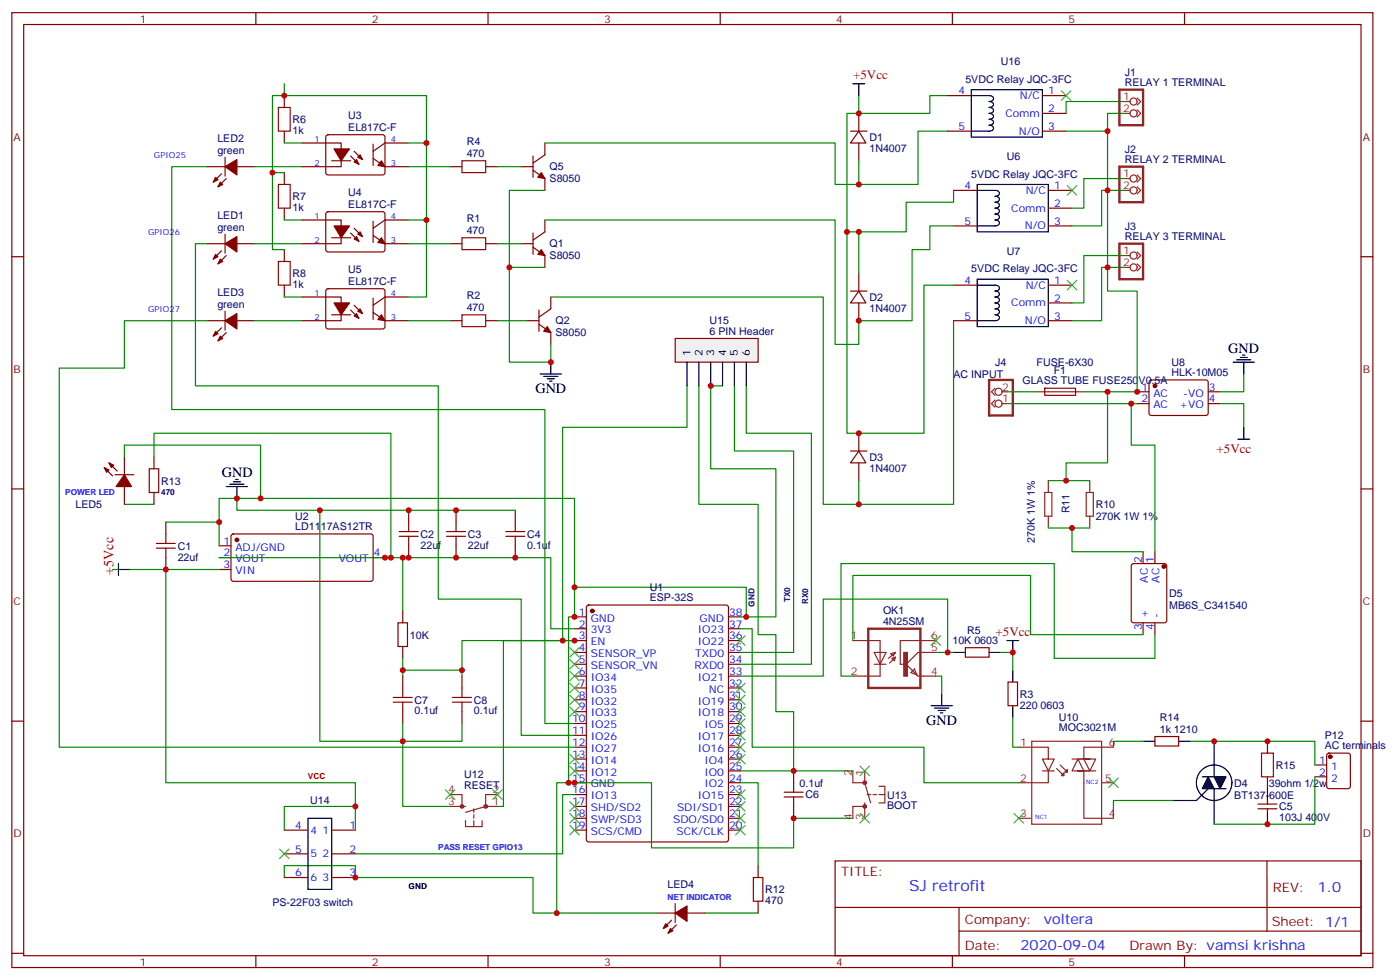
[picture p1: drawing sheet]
<svg xmlns="http://www.w3.org/2000/svg" width="417mm" height="292mm" viewBox="0 0 417 292" stroke-linecap="round" stroke-linejoin="round" font-family="sans-serif">
<g fill="none" stroke="#870000" stroke-width=".35">
<path d="M3.5 3.8h405.4v284.3h-405.4zM7.1 7.3h398.2v277.3h-398.2zM76.2 3.8v3.5M145.3 3.8v3.5M214.5 3.8v3.5M283.6 3.8v3.5M352.8 3.8v3.5M84.7 28.5v3.5M84.7 39.1v3.5M253.3 39.1h4.9M255.8 39.1l2.1 3.5h-4.6zM255.8 33.8v5.3"/>
<path d="M61.7 49.6h5.3M66 51.8l-2.5 2.4M67 46.8v5.7M67.4 53.2l-2.5 2.4M70.6 49.6h5.2M84.7 51.4v3.5M90 42.6h11.6v7h-11.6M97.2 40.3l.5-.2 16.5 .1 .5 .6-.1 10.9-.7 .4-16.5-.1-.4-.6v-10.6zM98.8 47.9h5.6M104.4 46.5l2.5 2.4M105.5 45l2.4 2.5M111.1 47.2l3.6 2.4h7"/>
<path d="M111.1 42.9v6.4M121.7 42.6h-7l-3.6 2.4M134.1 49.6h3.5M144.6 49.6h3.6M155.2 49.6h3.5M158.7 50.7l3.6 2.5v3.5M158.7 46.5v6.3M162.3 42.6v3.5l-3.6 2.5M255.8 42.6v5.3M3.5 76.4h3.6M61.7 72.6h5.3M66 74.7l-2.5 2.5"/>
<path d="M67 69.7v5.7M67.4 76.1l-2.5 2.5M70.6 72.6h5.2M84.7 62v3.5M84.7 74.3v3.6M90 65.5h11.6v7.1h-11.6M97.2 63.2l.5-.2 16.5 .1 .5 .6-.1 10.9-.7 .4h-16.5l-.4-.7v-10.6zM98.8 70.8h5.6M104.4 69.4l2.5 2.5M105.5 68l2.4 2.4M111.1 70.1l3.6 2.5h7M111.1 65.9v6.3"/>
<path d="M121.7 65.5h-7l-3.6 2.5M134.1 72.6h3.5M144.6 72.6h3.6M155.2 72.6h3.5M158.7 73.6l3.6 2.5v3.5M158.7 69.4v6.3M162.3 65.5v3.5l-3.6 2.5M405.3 76.4h3.6M61.7 95.5h5.3M66 97.6l-2.5 2.5M67 92.7v5.6M67.4 99l-2.5 2.5"/>
<path d="M70.6 95.5h5.2M84.7 84.9v3.5M90 88.4h11.6v7.1h-11.6M97.2 86.2l.5-.2h16.5l.5 .7-.1 10.8-.7 .5-16.5-.1-.4-.6v-10.6zM98.8 93.7h5.6M104.4 92.3l2.5 2.5M105.5 90.9l2.4 2.5M111.1 93l3.6 2.5h7M111.1 88.8v6.3M121.7 88.4h-7l-3.6 2.5M134.1 95.5h3.5M144.6 95.5h3.6"/>
<path d="M157 95.5h3.5M160.5 96.6l3.5 2.4v3.6M160.5 92.3v6.4M164 88.4v3.6l-3.5 2.4M253.3 86.7h4.9M255.8 86.7l2.1 3.5h-4.6zM255.8 81.4v5.3M255.8 90.2v5.3M338.7 116.7h3.5M342.4 113.3l.5-.2 16.5 .1 .4 .6v9.5l-.7 .4h-16.5l-.4-.7v-9.2zM359.8 116.7h3.6M44.4 139.6h2.9v7h-2.9z"/>
<path d="M45.9 136.1v3.5M253.3 134.3h4.9M255.8 134.3l2.1 3.5h-4.6zM255.8 129v5.3M255.8 137.8v5.3M338.7 120.2h3.5M359.8 120.2h3.6M3.5 145.6h3.6M45.9 146.6v3.6M49.4 155.5v6.3M69 159.2l.5-.2 41.2 .1 .4 .6v13l-.7 .4-41.2-.1-.4-.6v-12.7zM118.9 158.3h5.6"/>
<path d="M118.9 159.7h5.6M121.7 151.9v6.4M121.7 159.7v6.4M133 158.3h5.6M133 159.7h5.6M135.8 151.9v6.4M135.8 159.7v6.4M150.6 158.3h5.7M150.6 159.7h5.7M153.5 151.9v6.4M153.5 159.7v6.4M405.3 145.6h3.6"/>
<path d="M46.6 163.2h5.6M46.6 161.8h5.6M49.4 163.2v6.4M65.3 162.5h3.5M65.3 166.1h3.5M65.3 169.6h3.5M111.1 166.1h3.6M118.5 185.5h2.9v7h-2.9zM119.9 181.9v3.6M119.9 192.5v3.5M171.1 183.7h3.5M171.1 187.2h3.5"/>
<path d="M171.1 190.7h3.5M171.1 194.3h3.5M171.1 197.8h3.5M174.9 180.4l.4-.2h41l.6 .4 .1 69.4-.5 .7h-41.2l-.6-.4-.1-69.4zM217 183.7h3.5M217 187.2h3.5M217 190.7h3.5M217 194.3h3.5M217 197.8h3.5M3.5 214.7h3.6M117.1 207.7h5.7M117.1 209.1h5.7"/>
<path d="M119.9 201.3v6.4M119.9 209.1v6.3M134.8 207.7h5.6M134.8 209.1h5.6M137.6 201.3v6.4M137.6 209.1v6.3M171.1 201.3h3.5M171.1 204.9h3.5M171.1 208.4h3.5M171.1 211.9h3.5M171.1 215.4h3.5M171.1 219h3.5"/>
<path d="M217 201.3h3.5M217 204.9h3.5M217 208.4h3.5M217 211.9h3.5M217 215.4h3.5M217 219h3.5M405.3 214.7h3.6M171.1 222.5h3.5M171.1 226h3.5M171.1 229.6h3.5M171.1 233.1h3.5M171.1 236.6h3.5"/>
<path d="M217 222.5h3.5M217 226h3.5M217 229.6h3.5M217 233.1h3.5M217 236.6h3.5M233.5 235.9h5.7M233.5 237.3h5.7M236.4 229.6v6.3M236.4 237.3v6.4M84.7 247.2h7M84.7 254.2h7M98.8 247.2h7"/>
<path d="M98.8 254.2h7M171.1 240.1h3.5M171.1 243.7h3.5M171.1 247.2h3.5M217 240.1h3.5M217 243.7h3.5M217 247.2h3.5M225.8 257.8v3.5M248.7 256.4h156.6v28.2h-156.6zM377.3 256.4v20.9M84.7 261.3h7M98.8 261.3h7"/>
<path d="M195.8 271.9h5.3M200 274l-2.4 2.5M201.1 269.1v5.6M201.4 275.4l-2.4 2.5M204.6 271.9h5.3M224.4 261.3h2.8v7.1h-2.8zM225.8 268.4v3.5M248.7 270.2h156.5M285.6 277.3h119.6M285.6 270.2v14.1M3.5 283.9h3.6M76.2 284.6v3.5"/>
<path d="M145.3 284.6v3.5M214.5 284.6v3.5M283.6 284.6v3.5M352.8 284.6v3.5M405.3 283.9h3.6"/>
</g>
<g fill="none" stroke="#008700" stroke-width=".35">
<path d="M84.7 24.9v3.6h-3.6v22.9M84.7 28.5h42.3v14.1M255.8 28.5v5.3h21.1v-5.3h5.3M282.2 39.1h-8.8v15.8h-17.6v-7M329.8 39.1v40.5M61.7 49.6h-10.5v72.4h111.1v93.4h8.8M75.8 49.6h14.2M84.7 51.4h-3.6v22.9h3.6M84.7 42.6h5.3M121.7 42.6h5.3v22.9M121.7 49.6h12.4M148.2 49.6h7"/>
<path d="M162.3 56.7h-10.6v22.9M162.3 42.6h86.4v12.3h7.1M61.7 72.6h-3.5v42.3h72.3v63.5h24.7v40.6h15.9M75.8 72.6h14.2M84.7 65.5h5.3M121.7 65.5h5.3v22.9h-5.3M121.7 72.6h12.4M148.2 72.6h7M162.3 79.6h-10.6v28.2h12.3v-5.2M162.3 65.5h86.4v37.1h7.1v-7.1M75.8 95.5h14.2M84.7 88.4h5.3"/>
<path d="M121.7 95.5h12.4M148.2 95.5h8.8M164 88.4h81.2v61.8h10.6M284 95.5v54.7h-28.2v-7.1M204.6 114.9v12.3h-37v63.5M208.1 114.9v35.3h17.7v38.8h5.3v22.9h5.3v17.7M215.2 114.9h-3.5v24.7h19.4v44.1h-10.6M218.7 114.9v19.4h17.7v60h-15.9M222.2 114.9v14.1h19.5v68.8h-21.2M370.4 111.4v5.3h-7M37 136.1v-3.6h40.6v15.9M45.9 136.1v-7.1h70.5v37.1"/>
<path d="M299.9 120.2h38.8M363.4 120.2h7v7M37 150.2h8.9M49.4 155.5h15.9v-7.1h105.8v35.3h-1.8v49.4M70.6 148.4v3.5h82.9M95.2 151.9v68.8h42.4v-5.3M33.5 169.6h1.8M38.8 169.6h26.5M49.4 169.6v63.5h56.4v14.1M105.8 166.1h58.2v21.1h7.1M119.9 166.1v15.8M171.1 174.9h51.1v8.8"/>
<path d="M119.9 196v5.3M119.9 199.6h17.7M119.9 215.4v24.7h14.2M137.6 201.3v-10.6h33.5h-21.2v49.4h-1.7M220.5 229.6h33.5M220.5 233.1h5.3v24.7M105.8 240.1h-21.1v7.1M254 243.7h-17.6v8.8h-42.4v-19.4h-28.2v38.8h30M84.7 261.3v-3.5h21.1v3.5h52.9v10.6h7.1M209.9 271.9h15.9"/>
</g>
<g fill="none" stroke="#8c2424" stroke-width=".71">
<path d="M333.4 26.7h7v10.6h-7zM333.4 49.6h7v10.6h-7zM333.4 72.6h7v10.5h-7zM294.6 113.1h7v10.6h-7z"/>
<circle cx="257.5" cy="233.1" r=".35"/>
<circle cx="137.6" cy="240.1" r=".35"/>
<circle cx="144.6" cy="240.1" r=".35"/>
<circle cx="257.5" cy="240.1" r=".35"/>
</g>
<g fill="none" stroke="#8c2424" stroke-width=".35">
<path d="M335.1 30.2h1.4M335.1 33.8h1.4M338.7 29.2l1 1-1 1.1M338.7 32.7l1 1.1-1 1M335.1 53.2h1.4M335.1 56.7h1.4M338.7 52.1l1 1.1-1 1M338.7 55.6l1 1.1-1 1M335.1 76.1h1.4M335.1 79.6h1.4M338.7 75l1 1.1-1 1.1M338.7 78.6l1 1-1 1.1"/>
<path d="M296.3 119.1l-1 1.1 1 1M296.3 115.6l-1 1.1 1 1M298.4 116.7h1.5M298.4 120.2h1.5M134.1 236.6h3.5v3.5M148.2 236.6h-3.6v3.5M254 229.6v3.5h3.5M257.5 229.6v3.5M257.5 239.1v4.6M257.5 233.1l1.8 6M258.2 236.6h1.1M260 236.6h1.1"/>
<path d="M261.8 236.6h1.7M261.8 234.1h1.7v5h-1.7M134.1 240.1h4.5M138.6 244.4v1.7h5v-1.7M141.1 240.8v1.1M141.1 242.6v1.1M141.1 244.4v1.7M144.6 240.1h3.6M144.6 240.1l-6 1.8M257.5 240.1h-3.5v3.6"/>
<circle cx="337.6" cy="33.8" r="1.06"/>
<circle cx="337.6" cy="30.2" r="1.06"/>
<circle cx="337.6" cy="56.7" r="1.06"/>
<circle cx="337.6" cy="53.2" r="1.06"/>
<circle cx="337.6" cy="79.6" r="1.06"/>
<circle cx="337.6" cy="76.1" r="1.06"/>
<circle cx="297.4" cy="116.7" r="1.06"/>
<circle cx="297.4" cy="120.2" r="1.06"/>
</g>
<g fill="none" stroke="#000" stroke-width=".35">
<path d="M254 24.9h3.5M255.8 24.9v3.6M160.9 111.4h6.3M161.9 112.1h4.3M163 112.8h2.1M163.7 113.5h.7M164 107.8v3.6M367.2 107.8h6.4M368.3 107.1h4.2M369.4 106.4h2.1M370.1 105.7h.7M370.4 107.8v3.6"/>
<path d="M368.7 130.8h3.5M370.4 127.2v3.6M67.4 144.9h6.3M68.4 144.2h4.3M69.5 143.5h2.1M70.2 142.8h.7M70.6 144.9v3.5M35.3 169.6h3.5M35.3 167.8v3.5M91.7 243.7h7.1v21.1h-7.1z"/>
</g>
<g fill="#870000" stroke="#870000" stroke-width=".35">
<path d="M198.3 275.1l.7 .7-1.4 .7z"/>
<path d="M199.7 276.5l.7 .7-1.4 .7z"/>
<path d="M201.1 271.9l3.5-2.1v4.6z"/>
<path d="M161.2 74.3l1.1 1.8-2.1-.4z"/>
<path d="M163 97.3l1 1.7-2.1-.3z"/>
<path d="M161.2 51.4l1.1 1.8-2.1-.4z"/>
<path d="M113.6 47.9l1.1 1.7-2.2-.3z"/>
<path d="M105.5 48.2l.7-.7 .7 1.4z"/>
<path d="M106.5 46.8l.7-.7 .7 1.4z"/>
<path d="M99.5 44.3h4.6l-2.5 3.6z"/>
<path d="M113.6 70.8l1.1 1.8-2.2-.4z"/>
<path d="M106.2 70.4l.7 1.5-1.4-.7z"/>
<path d="M106.5 69.7l.7-.7 .7 1.4z"/>
<path d="M99.5 67.3h4.6l-2.5 3.5z"/>
<path d="M113.6 93.7l1.1 1.8-2.2-.4z"/>
<path d="M105.5 94.1l.7-.7 .7 1.4z"/>
<path d="M106.5 92.7l.7-.7 .7 1.4z"/>
<path d="M99.5 90.2h4.6l-2.5 3.5z"/>
<path d="M64.2 75.7l.7 .7-1.4 .8z"/>
<path d="M65.6 77.2l.7 .7-1.4 .7z"/>
<path d="M67 72.6l3.6-2.2v4.6z"/>
<path d="M64.2 52.8l.7 .7-1.4 .7z"/>
<path d="M65.6 54.2l.7 .7-1.4 .7z"/>
<path d="M67 49.6l3.6-2.1v4.6z"/>
<path d="M64.2 98.7l.7 .7-1.4 .7z"/>
<path d="M65.6 100.1l.7 .7-1.4 .7z"/>
<path d="M67 95.5l3.6-2.1v4.6z"/>
<circle cx="344" cy="114.9" r=".53"/>
<circle cx="176.4" cy="181.9" r=".53"/>
<circle cx="70.6" cy="160.8" r=".53"/>
</g>
<path d="M82.9 32h3.5v7.1h-3.5zM82.9 54.9h3.5v7.1h-3.5zM137.6 47.9h7v3.5h-7zM82.9 77.9h3.5v7h-3.5zM137.6 70.8h7v3.5h-7zM137.6 93.7h7v3.6h-7z" fill="none" stroke="#a10000" stroke-width=".35"/>
<path d="M201.1 100.8h24.7v7h-24.7z" fill="#f0f0f0" stroke="#870000" stroke-width=".35"/>
<g fill="none" stroke="#000" stroke-width=".35">
<path d="M289.3 26.7h21.1v14.1h-21.1zM289.3 28.5h5.3l.6 .1 .7 .6-.3 .7-1 .3 .6 .1 .7 .6-.3 .7-1 .4 .6 .1 .7 .6-.3 .7-1 .4 .6 .1 .7 .6-.3 .7-1 .3 .6 .1 .7 .6-.3 .7-1 .4 1 .3 .3 .4-.3 .7-1 .4h-5.3M291 54.9h21.2v14.1h-21.2zM291 56.7l6 .1 .4 .2 .2 .8-.6 .6-.7 .1 .7 .1 .6 .5-.2 .8-1.1 .3 .7 .1 .6 .6-.2 .7-1.1 .4 .7 .1 .6 .6-.2 .7-1.1 .3 .7 .1 .6 .6-.2 .8-1.1 .3 1.1 .4 .2 .7-.2 .3-1.1 .4h-5.3M291 83.1h21.2v14.2h-21.2zM291 84.9l6 .1 .4 .3 .2 .7-.6 .6-.7 .1 .7 .1 .6 .6-.2 .7-1.1 .3 .7 .1 .6 .6-.2 .8-1.1 .3 .7 .1 .6 .6-.2 .7-1.1 .4 .7 .1 .6 .6-.2 .7-1.1 .3 1.1 .4 .2 .7-.2 .3-1.1 .4h-5.3M204.6 107.8v7.1M208.1 107.8v7.1M211.7 107.8v7.1M215.2 107.8v7.1M218.7 107.8v7.1M222.2 107.8v7.1"/>
<path d="M284 194.3h3.5M294.6 194.3h3.5M299.9 190.7h3.5M301.6 190.7v3.6M301.6 199.6v3.5M277.3 210.1h6.3M278.3 210.9h4.3M279.4 211.6h2.1M280.1 212.3h.7M280.5 206.6v3.5M301.6 210.1v3.6M340.4 220.7h3.6"/>
<path d="M351 220.7h3.5M359.8 234.8l-3.5 3.6h-7.1M361.6 220.7v10.6h-3.5M365.1 234.8h-3.5v10.6M377.5 234.8v3.6M377.5 241.9v3.5"/>
<circle cx="361.6" cy="233.1" r="5.3"/>
</g>
<g fill="none" stroke="#870000" stroke-width=".35">
<path d="M282.2 28.5h7.1M282.2 39.1h7.1M310.4 28.5h7.1M310.4 33.8h7.1M310.4 39.1h7.1M284 56.7h7M312.2 56.7h7.1M284 67.3h7M312.2 62h7.1M312.2 67.3h7.1M284 84.9h7M284 95.5h7"/>
<path d="M312.2 84.9h7.1M312.2 90.2h7.1M312.2 95.5h7.1M311.2 115.6h9.1v2.1h-9.1zM31 139.2l2.5 2.5M32.5 137.8l2.4 2.5M37 136.1v5.3M34.2 141.4h5.7M37 144.9v5.3M337.1 168l.5-.2h9.2l.6 .4 .1 16.5-.5 .7-9.4 .1-.6-.5-.1-16.5zM340.4 164.3v3.5M344 164.3v3.5"/>
<path d="M287.5 192.9h7.1v2.8h-7.1zM340.4 185.5v3.5M344 185.5v3.5M300.2 203.1h2.8v7h-2.8zM344 219.3h7v2.8h-7zM374.6 239.4h5.7M377.5 220.7v3.6M377.5 231.3v3.5M377.5 238.4v1M391.6 227.8h3.5M391.6 231.3h3.5M395.3 224.5l.5-.2h5.7l.6 .4 .1 9.4-.5 .7h-5.9l-.6-.4-.1-9.4z"/>
<path d="M374.6 240.8h5.7M377.5 240.8v1.1"/>
</g>
<g fill="none" stroke="#008700" stroke-width=".35">
<path d="M255.8 33.8h-3.6v35.2h3.6M335.1 30.2h-17.6v3.6M335.1 33.8h-5.3v5.3h-12.3M284 56.7v3.5h-14.1v8.8h-14.1v12.4M335.1 53.2h-12.3v8.8h-3.5M335.1 56.7h-7v10.6h-8.8M252.2 69v60h23v-44.1h8.8M284 67.3h-7.1v7h-5.3v21.2h-15.8M329.8 79.6v7.1h8.9v30h-15.9M335.1 76.1h-12.3v14.1h-3.5M335.1 79.6h-7v15.9h-8.8M61.7 95.5h-24.7v14.1h-19.4v112.9h153.5"/>
<path d="M299.9 116.7h8.8M329.8 116.7v21.1h-12.3v5.3M336.9 120.2v12.3h7.1v31.8M65.3 155.5v7M312.2 157.2h12.4M312.2 143.1h12.4M319.3 157.2v7.1h21.1M65.3 166.1h40.5M220.5 187.2h3.5v35.3h51.2v10.6h28.2M278.7 194.3h5.3M282.2 194.3v-15.9h-37v22.9h-24.7M298.1 194.3h3.5v5.3"/>
<path d="M340.4 189h-33.5v-17.7h-52.9v19.4M344 189v7h-30v-28.2h-63.5v33.5h3.5M278.7 201.3h1.8v5.3M301.6 213.7v8.8h1.8M171.1 236.6h-3.5v17.6h-61.8M340.4 220.7h-8.8v1.8M349.2 238.4h-17.6v5.3M354.5 220.7h37.1v7.1M391.6 231.3v14.1h-30"/>
</g>
<g fill="#870000" stroke="#870000" stroke-width=".35">
<path d="M32.5 137.8l1.4 .7-.7 .7z"/>
<path d="M31 139.2l1.5 .7-.8 .8z"/>
<path d="M37 141.4l2.2 3.5h-4.6z"/>
<circle cx="396.2" cy="225.3" r=".53"/>
<circle cx="346.6" cy="168.7" r=".53"/>
</g>
<g fill="none" stroke="#8c2424" stroke-width=".35">
<path d="M308.7 116.7h14.1M311.1 146.6h2.2v7.1h-2.2zM312.2 143.1v3.5M312.2 153.7v3.5M323.5 146.6h2.1v7.1h-2.1zM324.6 143.1v3.5M324.6 153.7v3.5M254 190.7h8.1v10.6h-8.1M260.3 197.8h3.6M260.3 194.3h3.6l-1.8 3.5zM265.3 194.6l1.4-.3-.7 1zM265.6 196l1.1-.3-.4 1z"/>
<path d="M266.7 195.7l-1.8 1.7M266.7 194.3l-2.1 1.7M272.3 199.2l.7 1.8-1.7-.7zM278.7 190.7h-10.6v7.1h1.4M278.7 194.3h-5.3l-3.5 3.5 3.5 3.5h5.3M303.4 222.5h3.5M303.4 233.1h3.5M307.3 220.7h20.8v24.7h-20.8zM307.3 222.5h4.9v3.5h-1.8l1.8 3.6 1.8-3.6h-1.8M310.4 229.6h3.6M312.2 229.6v3.5h-4.9M314.7 228.8l2.1 2.2v-.7v.7h-.7l.7-.7"/>
<path d="M315.7 227.8l2.2 2.1v-.7v.7h-.8l.8-.7M321 226h3.6h-1.8l1.8 3.6 1.7-3.6h-1.7M321 229.6h-1.7l1.7-3.6 1.8 3.6h-1.8h3.6M326.3 229.6h-3.5v14.1h8.8M328.1 233.1h3.5M331.6 222.5h-8.8v3.5h-3.5M303.4 243.7h3.5"/>
</g>
<path d="M375.7 224.3h3.5v7h-3.5z" fill="none" stroke="#a10000" stroke-width=".35"/>
<path d="M361.6 231.3h3.5l-1.7 3.5zM359.8 231.3l1.8 3.5h-3.5z" fill="#000" stroke="#000" stroke-width=".35"/>
<path d="M258.6 187.2h15.5v17.7h-15.5z" fill="none" stroke="#8c2424" stroke-width=".71"/>
<path d="M269.2 194.3h1v7h-1z" fill="#8c2424" stroke="#8c2424" stroke-width=".35"/>
<g fill="none" stroke="#3c3" stroke-width=".35">
<path d="M316.1 27.1l2.8 2.8M318.9 27.1l-2.8 2.8M317.9 55.3l2.8 2.8M320.7 55.3l-2.8 2.8M317.9 83.5l2.8 2.8M320.7 83.5l-2.8 2.8M169.7 192.9l2.8 2.8M169.7 196.4l2.8 2.8M169.7 199.9l2.8 2.8M172.5 192.9l-2.8 2.8M172.5 196.4l-2.8 2.8M172.5 199.9l-2.8 2.8"/>
<path d="M219.1 189.3l2.8 2.9M221.9 189.3l-2.8 2.9M277.3 189.3l2.8 2.9M280.1 189.3l-2.8 2.9M169.7 203.4l2.8 2.9M169.7 207l2.8 2.8M169.7 210.5l2.8 2.8M172.5 203.4l-2.8 2.9M172.5 207l-2.8 2.8M172.5 210.5l-2.8 2.8M219.1 217.6l2.8 2.8M219.1 214l2.8 2.9"/>
<path d="M219.1 210.5l2.8 2.8M219.1 207l2.8 2.8M219.1 203.4l2.8 2.9M221.9 217.6l-2.8 2.8M221.9 214l-2.8 2.9M221.9 210.5l-2.8 2.8M221.9 207l-2.8 2.8M221.9 203.4l-2.8 2.9M132.6 235.2l2.9 2.8M135.5 235.2l-2.9 2.8M146.8 235.2l2.8 2.8M149.6 235.2l-2.8 2.8"/>
<path d="M169.7 224.6l2.8 2.8M169.7 228.1l2.8 2.9M169.7 238.7l2.8 2.8M172.5 224.6l-2.8 2.8M172.5 228.1l-2.8 2.9M172.5 238.7l-2.8 2.8M219.1 238.7l2.8 2.8M219.1 221.1l2.8 2.8M219.1 235.2l2.8 2.8M219.1 224.6l2.8 2.8M221.9 238.7l-2.8 2.8M221.9 221.1l-2.8 2.8"/>
<path d="M221.9 235.2l-2.8 2.8M221.9 224.6l-2.8 2.8M256.1 228.1l2.8 2.9M258.9 228.1l-2.8 2.9M330.2 231.7l2.8 2.8M333 231.7l-2.8 2.8M83.3 252.8l2.8 2.9M86.1 252.8l-2.8 2.9M169.7 242.3l2.8 2.8M169.7 245.8l2.8 2.8M172.5 242.3l-2.8 2.8M172.5 245.8l-2.8 2.8"/>
<path d="M219.1 245.8l2.8 2.8M219.1 242.3l2.8 2.8M221.9 245.8l-2.8 2.8M221.9 242.3l-2.8 2.8M256.1 242.3l2.8 2.8M258.9 242.3l-2.8 2.8M302 242.3l2.8 2.8M304.8 242.3l-2.8 2.8"/>
</g>
<g fill="#c00">
<circle cx="222.3" cy="183.7" r=".88"/>
<circle cx="171.1" cy="174.9" r=".88"/>
<circle cx="171.1" cy="183.7" r=".88"/>
<circle cx="169.3" cy="233.1" r=".88"/>
<circle cx="338.7" cy="116.7" r=".88"/>
<circle cx="329.8" cy="79.6" r=".88"/>
<circle cx="105.8" cy="261.3" r=".88"/>
<circle cx="116.4" cy="166.1" r=".88"/>
<circle cx="167.6" cy="190.7" r=".88"/>
<circle cx="236.4" cy="229.6" r=".88"/>
<circle cx="165.8" cy="271.9" r=".88"/>
<circle cx="255.8" cy="95.5" r=".88"/>
<circle cx="255.8" cy="69" r=".88"/>
<circle cx="171.1" cy="190.7" r=".88"/>
<circle cx="171.1" cy="233.1" r=".88"/>
<circle cx="255.8" cy="33.8" r=".88"/>
<circle cx="127" cy="42.6" r=".88"/>
<circle cx="84.7" cy="28.5" r=".88"/>
<circle cx="236.4" cy="243.7" r=".88"/>
<circle cx="119.9" cy="220.7" r=".88"/>
<circle cx="119.9" cy="166.1" r=".88"/>
<circle cx="153.5" cy="166.1" r=".88"/>
<circle cx="135.8" cy="166.1" r=".88"/>
<circle cx="121.7" cy="166.1" r=".88"/>
<circle cx="49.4" cy="169.6" r=".88"/>
<circle cx="135.8" cy="151.9" r=".88"/>
<circle cx="121.7" cy="151.9" r=".88"/>
<circle cx="70.6" cy="148.4" r=".88"/>
<circle cx="95.3" cy="151.9" r=".88"/>
<circle cx="81.1" cy="51.4" r=".88"/>
<circle cx="127" cy="65.5" r=".88"/>
<circle cx="164" cy="107.8" r=".88"/>
<circle cx="151.7" cy="79.6" r=".88"/>
<circle cx="255.8" cy="54.9" r=".88"/>
<circle cx="255.8" cy="150.2" r=".88"/>
<circle cx="119.9" cy="199.6" r=".88"/>
<circle cx="137.6" cy="199.6" r=".88"/>
<circle cx="77.6" cy="148.4" r=".88"/>
<circle cx="211.7" cy="114.9" r=".88"/>
<circle cx="252.2" cy="69" r=".88"/>
<circle cx="255.8" cy="129" r=".88"/>
<circle cx="65.3" cy="155.5" r=".88"/>
<circle cx="105.8" cy="240.1" r=".88"/>
<circle cx="329.8" cy="39.1" r=".88"/>
<circle cx="329.8" cy="56.7" r=".88"/>
<circle cx="377.5" cy="245.4" r=".88"/>
<circle cx="361.6" cy="220.7" r=".88"/>
<circle cx="377.5" cy="220.7" r=".88"/>
<circle cx="319.3" cy="157.2" r=".88"/>
<circle cx="329.8" cy="116.7" r=".88"/>
<circle cx="317.5" cy="143.1" r=".88"/>
<circle cx="336.9" cy="120.2" r=".88"/>
<circle cx="282.2" cy="194.3" r=".88"/>
<circle cx="114.7" cy="166.1" r=".88"/>
<circle cx="301.6" cy="194.3" r=".88"/>
</g>
<text font-size="4.6" fill="#00f" x="270.8" y="265.4">SJ retrofit</text>
<g font-size="4.2">
<text x="365.8" y="105.1">GND</text>
<text x="159.5" y="117">GND</text>
<text x="66.1" y="142">GND</text>
<text x="275.9" y="215.8">GND</text>
</g>
<text font-size="4.2" fill="#f00" x="33.8" y="171.3" transform="rotate(-90 33.8 171.3)">+5Vcc</text>
<g font-size="4.2" fill="#00f">
<text x="392.5" y="265.6">1.0</text>
<text x="310.9" y="275.2">voltera</text>
<text x="304" y="283">2020-09-04</text>
</g>
<g font-size="3.9" fill="#f00">
<text x="254.1" y="23.4">+5Vcc</text>
<text x="362.3" y="134.8">+5Vcc</text>
<text x="296.5" y="189.5">+5Vcc</text>
</g>
<g font-size="3.9" fill="#800">
<text x="250.5" y="260.9">TITLE:</text>
<text x="379.1" y="265.6">REV:</text>
<text x="287.4" y="275.1">Company:</text>
<text x="378.7" y="275.8">Sheet: 1/1</text>
<text x="287.4" y="282.8">Date:</text>
<text x="336.4" y="282.9">Drawn By: vamsi krishna</text>
</g>
<g font-size="3.2" fill="#800">
<text x="41.6" y="6.8">1</text>
<text x="110.8" y="6.8">2</text>
<text x="179.9" y="6.8">3</text>
<text x="249.1" y="6.8">4</text>
<text x="318.2" y="6.8">5</text>
<text x="4.1" y="41.9">A</text>
<text x="405.9" y="41.9">A</text>
<text x="4.1" y="111">B</text>
<text x="405.9" y="111">B</text>
<text x="4.1" y="180.2">C</text>
<text x="405.9" y="180.2">C</text>
<text x="4.1" y="249.3">D</text>
<text x="405.9" y="249.3">D</text>
<text x="41.6" y="287.6">1</text>
<text x="110.8" y="287.6">2</text>
<text x="179.9" y="287.6">3</text>
<text x="249.1" y="287.6">4</text>
<text x="318.2" y="287.6">5</text>
</g>
<g font-size="3.2" fill="#000080">
<text x="298.1" y="19.4">U16</text>
<text x="335" y="22.7">J1</text>
<text x="287.5" y="24.7">5VDC Relay JQC-3FC</text>
<text x="335" y="25.6">RELAY 1 TERMINAL</text>
<text x="103.7" y="35.5">U3</text>
<text x="87.1" y="39.8">1k</text>
<text x="87.1" y="36.7">R6</text>
<text x="103.7" y="39.1">EL817C-F</text>
<text x="64.7" y="45.8">green</text>
<text x="64.7" y="42.2">LED2</text>
<text x="139" y="46.8">470</text>
<text x="139" y="43.3">R4</text>
<text x="258.9" y="45.3">1N4007</text>
<text x="258.9" y="42.1">D1</text>
<text x="299.9" y="47.6">U6</text>
<text x="335" y="45.6">J2</text>
<text x="163.7" y="50.7">Q5</text>
<text x="289.3" y="52.9">5VDC Relay JQC-3FC</text>
<text x="335" y="48.6">RELAY 2 TERMINAL</text>
<text x="87.1" y="59.6">R7</text>
<text x="103.7" y="58.5">U4</text>
<text x="163.7" y="54.2">S8050</text>
<text x="64.7" y="65.2">LED1</text>
<text x="87.1" y="62.8">1k</text>
<text x="103.7" y="62">EL817C-F</text>
<text x="64.7" y="68.7">green</text>
<text x="139" y="69.7">470</text>
<text x="139" y="66.2">R1</text>
<text x="335" y="71.5">RELAY 3 TERMINAL</text>
<text x="335" y="68.6">J3</text>
<text x="163.7" y="77.2">S8050</text>
<text x="163.7" y="73.6">Q1</text>
<text x="299.9" y="75.8">U7</text>
<text x="87.1" y="82.6">R8</text>
<text x="103.7" y="81.4">U5</text>
<text x="289.3" y="81.1">5VDC Relay JQC-3FC</text>
<text x="64.7" y="88.1">LED3</text>
<text x="87.1" y="85.7">1k</text>
<text x="103.7" y="84.9">EL817C-F</text>
<text x="139" y="89.1">R2</text>
<text x="258.9" y="89.7">D2</text>
<text x="64.7" y="91.6">green</text>
<text x="139" y="92.7">470</text>
<text x="258.9" y="92.9">1N4007</text>
<text x="165.5" y="100.1">S8050</text>
<text x="165.5" y="96.6">Q2</text>
<text x="211.3" y="99.7">6 PIN Header</text>
<text x="211.3" y="96.6">U15</text>
<text x="284" y="112.6">AC INPUT</text>
<text x="296.4" y="108.9">J4</text>
<text x="308.7" y="109">FUSE-6X30</text>
<text x="313.8" y="111.4">F1</text>
<text x="348.9" y="112.1">HLK-10M05</text>
<text x="348.9" y="108.9">U8</text>
<text x="304.5" y="114.3">GLASS TUBE FUSE250V0.5A</text>
<text x="258.9" y="137.3">D3</text>
<text x="258.9" y="140.5">1N4007</text>
<text x="48" y="144.4">R13</text>
<text x="22.5" y="151.3">LED5</text>
<text x="87.9" y="154.7">U2</text>
<text x="318.5" y="152.9" transform="rotate(-90 318.5 152.9)">R11</text>
<text x="326.3" y="154.8">270K 1W 1%</text>
<text x="326.3" y="151.2">R10</text>
<text x="87.9" y="157.9">LD1117AS12TR</text>
<text x="125.2" y="160.3">C2</text>
<text x="139.4" y="160.3">C3</text>
<text x="157" y="160.1">C4</text>
<text x="308.2" y="161.6" transform="rotate(-90 308.2 161.6)">270K 1W 1%</text>
<text x="52.9" y="166.9">22uf</text>
<text x="52.9" y="163.8">C1</text>
<text x="125.2" y="163.4">22uf</text>
<text x="139.3" y="163.5">22uf</text>
<text x="157" y="163.6">0.1uf</text>
<text x="193.5" y="179.1">ESP-32S</text>
<text x="193.5" y="176">U1</text>
<text x="348.2" y="177.7">D5</text>
<text x="263" y="186">4N25SM</text>
<text x="263" y="182.7">OK1</text>
<text x="348.2" y="181.2">MB6S_C341540</text>
<text x="122.1" y="190.2">10K</text>
<text x="283.7" y="191.9">10K 0603</text>
<text x="288.1" y="188.6">R5</text>
<text x="123.5" y="209.6">C7</text>
<text x="141.1" y="209.6">C8</text>
<text x="303.7" y="207.7">R3</text>
<text x="123.5" y="212.5">0.1uf</text>
<text x="141.1" y="212.7">0.1uf</text>
<text x="303.7" y="211">220 0603</text>
<text x="315.4" y="214.6">U10</text>
<text x="345.4" y="214.8">R14</text>
<text x="315.4" y="217.8">MOC3021M</text>
<text x="345.4" y="218.3">1k 1210</text>
<text x="394.6" y="220">P12</text>
<text x="394.6" y="223.2">AC terminals</text>
<text x="138.2" y="231.6">U12</text>
<text x="379.9" y="228.9">R15</text>
<text x="92.4" y="239.4">U14</text>
<text x="138.2" y="234.8">RESET</text>
<text x="238.1" y="234.3">0.1uf</text>
<text x="239.9" y="237.7">C6</text>
<text x="264.2" y="237.8">U13</text>
<text x="367.6" y="237.9">BT137-600E</text>
<text x="367.6" y="234.3">D4</text>
<text x="377.9" y="234.2">39ohm 1/2w</text>
<text x="264.2" y="241">BOOT</text>
<text x="381" y="244.5">103J 400V</text>
<text x="381" y="241.3">C5</text>
<text x="81.1" y="269.9">PS-22F03 switch</text>
<text x="198.8" y="264.5">LED4</text>
<text x="227.9" y="269.1">470</text>
<text x="227.9" y="266">R12</text>
</g>
<g font-size="3.2" fill="#00f">
<text x="285.5" y="28.1">4</text>
<text x="303.7" y="29.5">N/C</text>
<text x="312.2" y="28.1">1</text>
<text x="299.4" y="34.8">Comm</text>
<text x="312.2" y="33.4">2</text>
<text x="285.5" y="38.7">5</text>
<text x="303.4" y="40.1">N/O</text>
<text x="312.2" y="38.7">3</text>
<text x="287.3" y="56.3">4</text>
<text x="305.5" y="57.7">N/C</text>
<text x="314" y="56.3">1</text>
<text x="301.2" y="63">Comm</text>
<text x="314" y="61.6">2</text>
<text x="287.3" y="66.9">5</text>
<text x="305.2" y="68.3">N/O</text>
<text x="314" y="66.9">3</text>
<text x="287.3" y="84.6">4</text>
<text x="305.5" y="86">N/C</text>
<text x="314" y="84.6">1</text>
<text x="314" y="89.9">2</text>
<text x="287.3" y="95.1">5</text>
<text x="301.2" y="91.3">Comm</text>
<text x="314" y="95.1">3</text>
<text x="305.2" y="96.6">N/O</text>
<text x="340" y="116.3">1</text>
<text x="340" y="119.8">2</text>
<text x="343.5" y="118.1">AC</text>
<text x="352.4" y="118.1">-VO</text>
<text x="360" y="116.3">3</text>
<text x="360" y="119.8">4</text>
<text x="343.5" y="121.6">AC</text>
<text x="351.3" y="121.6">+VO</text>
<text x="66.6" y="162.2">1</text>
<text x="66.6" y="165.7">2</text>
<text x="70.1" y="163.9">ADJ/GND</text>
<text x="70.1" y="167.5">VOUT</text>
<text x="100.9" y="167.5">VOUT</text>
<text x="111.3" y="165.7">4</text>
<text x="340.1" y="167.6" transform="rotate(-90 340.1 167.6)">2</text>
<text x="343.6" y="167.6" transform="rotate(-90 343.6 167.6)">1</text>
<text x="66.6" y="169.2">3</text>
<text x="70.1" y="171">VIN</text>
<text x="341.8" y="173.5" transform="rotate(-90 341.8 173.5)">AC</text>
<text x="345.4" y="173.5" transform="rotate(-90 345.4 173.5)">AC</text>
<text x="172.4" y="183.3">1</text>
<text x="175.9" y="185.1">GND</text>
<text x="208.4" y="185.1">GND</text>
<text x="217.1" y="183.3">38</text>
<text x="341.8" y="184.1" transform="rotate(-90 341.8 184.1)">+</text>
<text x="345.4" y="184.1" transform="rotate(-90 345.4 184.1)">-</text>
<text x="172.4" y="186.9">2</text>
<text x="172.4" y="190.4">3</text>
<text x="175.9" y="188.6">3V3</text>
<text x="207.8" y="188.6">IO23</text>
<text x="217.1" y="190.4">36</text>
<text x="217.1" y="186.9">37</text>
<text x="340.1" y="187.6" transform="rotate(-90 340.1 187.6)">3</text>
<text x="343.6" y="187.6" transform="rotate(-90 343.6 187.6)">4</text>
<text x="172.4" y="193.9">4</text>
<text x="172.4" y="197.4">5</text>
<text x="175.9" y="192.2">EN</text>
<text x="175.9" y="195.7">SENSOR_VP</text>
<text x="207.1" y="195.7">TXD0</text>
<text x="207.8" y="192.2">IO22</text>
<text x="217.1" y="197.4">34</text>
<text x="217.1" y="193.9">35</text>
<text x="172.4" y="201">6</text>
<text x="175.9" y="199.2">SENSOR_VN</text>
<text x="175.9" y="202.7">IO34</text>
<text x="206.8" y="199.2">RXD0</text>
<text x="207.8" y="202.7">IO21</text>
<text x="217.1" y="201">33</text>
<text x="172.4" y="204.5">7</text>
<text x="172.4" y="208">8</text>
<text x="175.9" y="206.3">IO35</text>
<text x="175.9" y="209.8">IO32</text>
<text x="207.8" y="209.8">IO19</text>
<text x="211.1" y="206.3">NC</text>
<text x="217.1" y="208">31</text>
<text x="217.1" y="204.5">32</text>
<text x="170.4" y="215.1">10</text>
<text x="172.4" y="211.6">9</text>
<text x="175.9" y="213.3">IO33</text>
<text x="207.8" y="213.3">IO18</text>
<text x="217.1" y="215.1">29</text>
<text x="217.1" y="211.6">30</text>
<text x="170.4" y="218.6">11</text>
<text x="175.9" y="216.9">IO25</text>
<text x="175.9" y="220.4">IO26</text>
<text x="207.8" y="220.4">IO17</text>
<text x="209.8" y="216.9">IO5</text>
<text x="217.1" y="218.6">28</text>
<text x="170.4" y="222.1">12</text>
<text x="170.4" y="225.7">13</text>
<text x="175.9" y="223.9">IO27</text>
<text x="175.9" y="227.4">IO14</text>
<text x="207.8" y="223.9">IO16</text>
<text x="209.8" y="227.4">IO4</text>
<text x="217.1" y="225.7">26</text>
<text x="217.1" y="222.1">27</text>
<text x="392.9" y="227.4">1</text>
<text x="170.4" y="229.2">14</text>
<text x="170.4" y="232.7">15</text>
<text x="175.9" y="231">IO12</text>
<text x="209.8" y="231">IO0</text>
<text x="217.1" y="232.7">24</text>
<text x="217.1" y="229.2">25</text>
<text x="392.9" y="231">2</text>
<text x="396.4" y="229.2">1</text>
<text x="396.4" y="232.7">2</text>
<text x="170.4" y="236.3">16</text>
<text x="170.4" y="239.8">17</text>
<text x="175.9" y="234.5">GND</text>
<text x="175.9" y="238">IO13</text>
<text x="207.8" y="238">IO15</text>
<text x="209.8" y="234.5">IO2</text>
<text x="217.1" y="239.8">22</text>
<text x="217.1" y="236.3">23</text>
<text x="170.4" y="243.3">18</text>
<text x="175.9" y="241.5">SHD/SD2</text>
<text x="175.9" y="245.1">SWP/SD3</text>
<text x="200.5" y="245.1">SDO/SD0</text>
<text x="201.6" y="241.5">SDI/SD1</text>
<text x="217.1" y="243.3">21</text>
<text x="87.9" y="246.8">4</text>
<text x="92.4" y="248.2">4</text>
<text x="96.1" y="248.2">1</text>
<text x="104.1" y="246.8">1</text>
<text x="170.4" y="246.8">19</text>
<text x="175.9" y="248.6">SCS/CMD</text>
<text x="201.5" y="248.6">SCK/CLK</text>
<text x="217.1" y="246.8">20</text>
<text x="87.9" y="253.9">5</text>
<text x="92.4" y="255.3">5</text>
<text x="96.1" y="255.3">2</text>
<text x="104.1" y="253.9">2</text>
<text x="87.9" y="260.9">6</text>
<text x="92.4" y="262.4">6</text>
<text x="96.1" y="262.4">3</text>
<text x="104.1" y="260.9">3</text>
</g>
<g font-size="3.2" fill="#8d2323">
<text x="334.5" y="29.9">1</text>
<text x="334.5" y="33.4">2</text>
<text x="334.5" y="52.8">1</text>
<text x="334.5" y="56.3">2</text>
<text x="334.5" y="75.7">1</text>
<text x="334.5" y="79.3">2</text>
<text x="298.4" y="119.8">1</text>
<text x="298.4" y="116.3">2</text>
<text x="253.4" y="190.4">1</text>
<text x="277.3" y="190.4">6</text>
<text x="277.3" y="193.9">5</text>
<text x="253.4" y="201">2</text>
<text x="277.3" y="201">4</text>
<text x="303.8" y="222.1">1</text>
<text x="330.2" y="222.1">6</text>
<text x="253.6" y="231" transform="rotate(-90 253.6 231)">2</text>
<text x="257.2" y="231" transform="rotate(-90 257.2 231)">1</text>
<text x="303.8" y="232.7">2</text>
<text x="329.1" y="232.7">5</text>
<text x="133.5" y="239.8">3</text>
<text x="133.5" y="236.3">4</text>
<text x="146.8" y="239.8">1</text>
<text x="146.8" y="236.3">2</text>
<text x="253.6" y="244.3" transform="rotate(-90 253.6 244.3)">4</text>
<text x="257.2" y="244.3" transform="rotate(-90 257.2 244.3)">3</text>
<text x="303.8" y="243.3">3</text>
<text x="330.2" y="243.3">4</text>
</g>
<g font-size="3.2">
<text x="205.7" y="106.1" transform="rotate(-90 205.7 106.1)">1</text>
<text x="209.2" y="106.1" transform="rotate(-90 209.2 106.1)">2</text>
<text x="212.7" y="106.1" transform="rotate(-90 212.7 106.1)">3</text>
<text x="216.3" y="106.1" transform="rotate(-90 216.3 106.1)">4</text>
<text x="219.8" y="106.1" transform="rotate(-90 219.8 106.1)">5</text>
<text x="223.3" y="106.1" transform="rotate(-90 223.3 106.1)">6</text>
</g>
<g font-size="2.5" fill="#00f">
<text x="45.9" y="47">GPIO25</text>
<text x="93.7" y="42.2">1</text>
<text x="116.4" y="42.2">4</text>
<text x="93.7" y="49.3">2</text>
<text x="116.4" y="49.3">3</text>
<text x="93.7" y="65.2">1</text>
<text x="116.4" y="65.2">4</text>
<text x="44.1" y="69.9">GPIO26</text>
<text x="93.7" y="72.2">2</text>
<text x="116.4" y="72.2">3</text>
<text x="93.7" y="88.1">1</text>
<text x="116.4" y="88.1">4</text>
<text x="44.1" y="92.8">GPIO27</text>
<text x="93.7" y="95.1">2</text>
<text x="116.4" y="95.1">3</text>
<text x="19.4" y="147.4">POWER LED</text>
<text x="130.5" y="253.2">PASS RESET GPIO13</text>
<text x="198.8" y="268">NET INDICATOR</text>
</g>
<g font-size="2.5" fill="#000080">
<text x="48" y="147.5">470</text>
<text x="235.4" y="179.4" transform="rotate(-90 235.4 179.4)">TX0</text>
<text x="240.6" y="179.9" transform="rotate(-90 240.6 179.9)">RX0</text>
<text x="224.7" y="180.7" transform="rotate(-90 224.7 180.7)">GND</text>
</g>
<text font-size="2.5" fill="#f00" x="91.7" y="232">VCC</text>
<text font-size="2.5" x="121.7" y="264.8">GND</text>
<g font-size="1.8" fill="#00f">
<text x="323.5" y="233.4">NC2</text>
<text x="308.3" y="244">NC1</text>
</g>
</svg>
